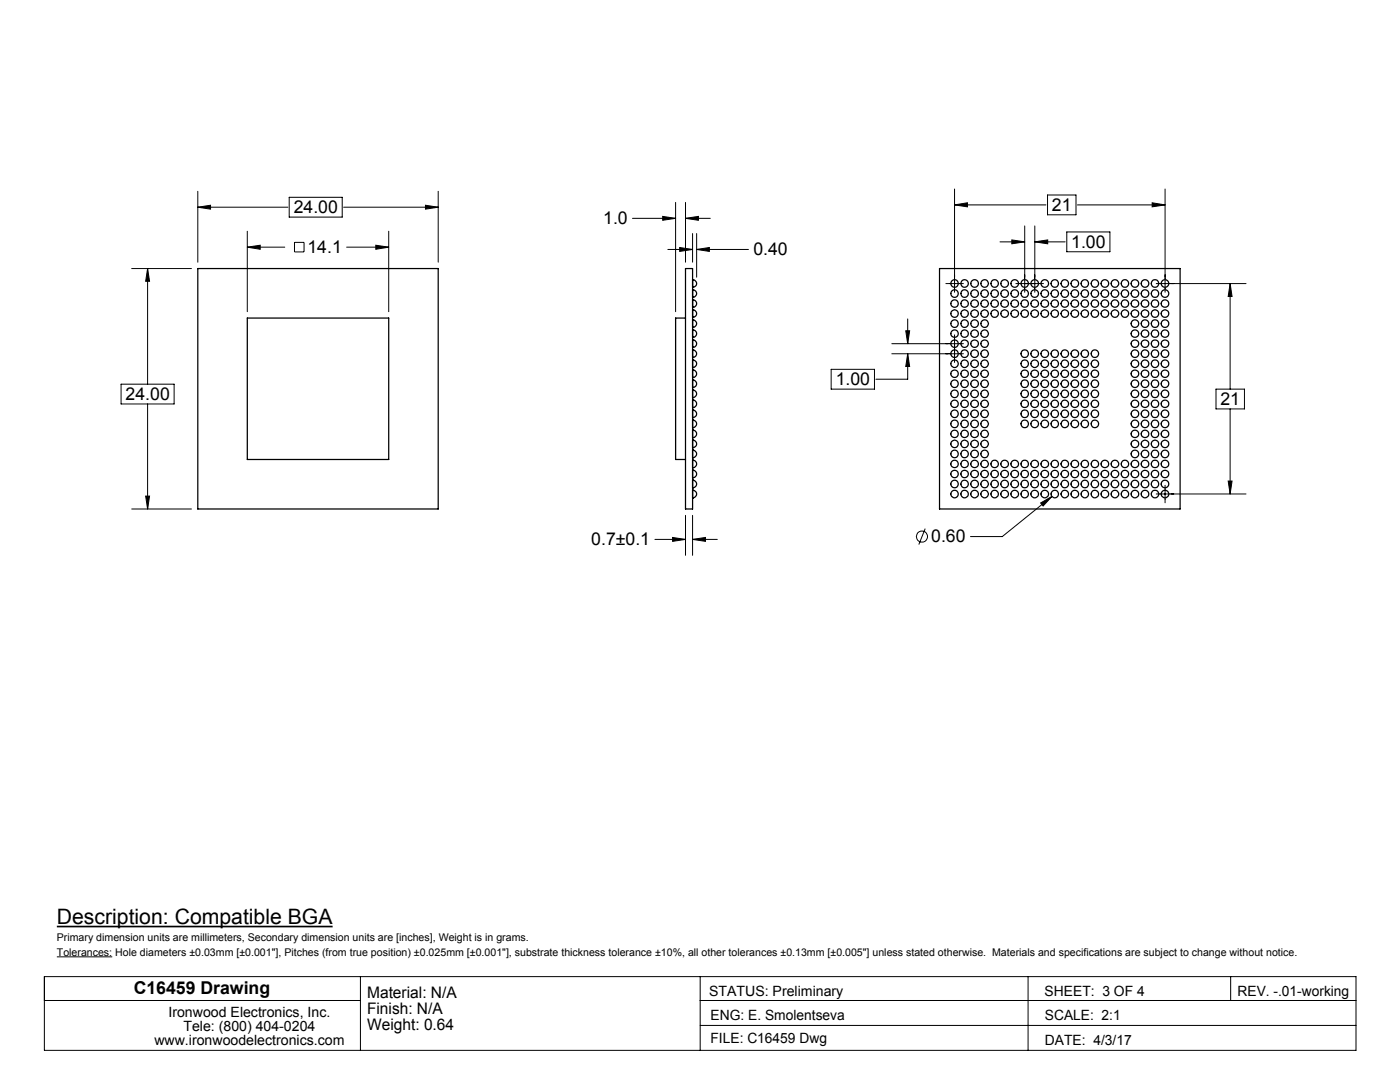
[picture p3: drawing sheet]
<svg xmlns="http://www.w3.org/2000/svg" width="279mm" height="216mm" viewBox="0 0 279 216" stroke-linecap="round" stroke-linejoin="round" font-family="sans-serif">
<g fill="none" stroke="#000" stroke-width=".2">
<path d="M39.5 38.2v14.1M57.7 39.4h10.6v3.9h-10.6zM87.5 38.2v14.1M190.5 37.7v20.6M209.1 38.9h5.6v4h-5.6zM232.5 37.7v20.6M26.3 53.6h11.9M29.5 53.6l.3 2.5h-.7zM29.5 53.6v23.1M39.5 41.3l2.5-.3v.7zM39.5 41.3h17.9M49.4 49.3l2.5-.4v.8z"/>
<path d="M49.4 46.1v16.1M49.4 49.3h7.4M58.8 48.4h1.9v1.9h-1.9zM68.6 41.3h18.9M69.2 49.3h8.4M75 48.9l2.6 .4-2.6 .4zM77.6 46.1v16.1M84.9 41l2.6 .3-2.6 .4zM126.2 43.6h8.6M132.3 43.2l2.5 .4-2.5 .4zM133.3 49.8h4.9M134.8 40.4v21.8"/>
<path d="M135.6 49.4l2.6 .4-2.6 .4zM136.8 43.6l2.6-.4v.8zM136.8 40.4v11.9M136.8 43.6h4.9M138.2 46.6v5.7M139 49.8l2.6-.4v.8zM139 46.6v8.7M139 49.8h10.4M188.8 56.6h3.5M190.5 40.9l2.6-.4v.8zM190.5 40.9h18.2M199.6 48.3h4.9"/>
<path d="M201.9 47.9l2.6 .4-2.6 .3zM202.7 56.6h5.5M204.5 45.1v13.2M206.5 48.3l2.6-.4v.7zM206.5 45.1v13.2M206.5 48.3h6.1M212.9 46.3h8.6v3.9h-8.6zM215 40.9h17.5M229.9 40.5l2.6 .4-2.6 .4zM230.8 56.6h17.9M245.5 56.6l.4 2.6h-.8zM245.5 56.6v21"/>
<path d="M24.2 76.7h10.5v3.9h-10.5zM165.9 73.7h8.6v3.9h-8.6zM178 68.6h14.3M178 70.6h14.3M180.8 66h.7l-.3 2.6zM181.2 70.6l.3 2.5h-.7zM181.2 70.6v5.1h-6.4M181.2 63.6v5M190.5 66.8v5.5M242.7 77.6h5.7v4h-5.7zM29.1 99h.7l-.3 2.6zM29.5 80.6v21"/>
<path d="M209.9 99.1l-9.9 8h-6.3M230.8 98.6h17.9M232.5 96.8v3.5M245.1 96h.8l-.4 2.6zM245.5 81.6v17M26.3 101.6h11.9M130.7 107.6h6.1M134.2 107.2l2.6 .4-2.6 .4zM136.8 102.8v8M138.2 107.6l2.6-.4v.8zM138.2 102.8v8M138.2 107.6h5"/>
<path d="M184.6 105.5l-1.2 3.2M207.7 100.4l2.2-1.3-1.7 1.9zM8.9 199.6h63M8.9 194.9h261.7v14.7h-261.7zM11.3 190.9h11.1M71.9 194.9v14.7M139.7 199.6h130.9M139.7 194.9v14.7M205.2 194.9v14.7M245.6 194.9v4.7M139.7 204.6h130.9"/>
<circle cx="184" cy="107.1" r="1.11"/>
</g>
<path d="M11.3 184.9h55.1" fill="none" stroke="#000" stroke-width=".33"/>
<path d="M84.9 41l2.6 .3-2.6 .4zM39.5 41.3l2.5-.3v.7zM29.5 53.6l.3 2.5h-.7zM29.1 99h.7l-.3 2.6zM49.4 49.3l2.5-.4v.8zM75 48.9l2.6 .4-2.6 .4zM139 49.8l2.6-.4v.8zM135.6 49.4l2.6 .4-2.6 .4zM132.3 43.2l2.5 .4-2.5 .4zM136.8 43.6l2.6-.4v.8zM138.2 107.6l2.6-.4v.8zM134.2 107.2l2.6 .4-2.6 .4zM190.5 40.9l2.6-.4v.8zM229.9 40.5l2.6 .4-2.6 .4zM245.5 56.6l.4 2.6h-.8zM245.1 96h.8l-.4 2.6zM180.8 66h.7l-.3 2.6zM181.2 70.6l.3 2.5h-.7zM201.9 47.9l2.6 .4-2.6 .3zM206.5 48.3l2.6-.4v.7zM207.7 100.4l.5 .6 1.7-1.9z" fill="#000"/>
<g fill="none" stroke="#000" stroke-width=".25">
<path d="M39.5 53.6h48v48h-48zM136.8 53.6h1.4v48h-1.4zM138.2 55.8a.76 .76 0 0 1 .8 .8 .76 .76 0 0 1-.8 .7M138.2 59.8a.74 .74 0 0 1 .8 .8 .74 .74 0 0 1-.8 .7M138.2 57.8a.76 .76 0 0 1 .8 .8 .76 .76 0 0 1-.8 .7M138.2 57.3h.1M138.2 55.8h.1M138.2 59.3h.1M138.2 57.8h.1M138.2 59.8h.1M138.2 55.8v1.5M138.2 59.8v1.5"/>
<path d="M138.2 57.8v1.5M187.5 53.6h48v48h-48zM49.4 63.5h28.2v28.2h-28.2zM136.8 63.5h-2v28.2h2M138.2 75.8a.76 .76 0 0 1 .8 .8 .76 .76 0 0 1-.8 .7M138.2 63.8a.76 .76 0 0 1 .8 .8 .76 .76 0 0 1-.8 .7M138.2 79.8a.74 .74 0 0 1 .8 .8 .74 .74 0 0 1-.8 .7M138.2 77.8a.76 .76 0 0 1 .8 .8 .76 .76 0 0 1-.8 .7M138.2 65.8a.74 .74 0 0 1 .8 .8 .74 .74 0 0 1-.8 .7M138.2 73.8a.74 .74 0 0 1 .8 .8 .74 .74 0 0 1-.8 .7M138.2 71.8a.76 .76 0 0 1 .8 .8 .76 .76 0 0 1-.8 .7M138.2 67.8a.74 .74 0 0 1 .8 .8 .74 .74 0 0 1-.8 .7"/>
<path d="M138.2 61.8a.74 .74 0 0 1 .8 .8 .74 .74 0 0 1-.8 .7M138.2 69.8a.76 .76 0 0 1 .8 .8 .76 .76 0 0 1-.8 .7M138.2 77.3h.1M138.2 75.8h.1M138.2 67.3h.1M138.2 65.8h.1M138.2 79.3h.1M138.2 77.8h.1M138.2 71.3h.1M138.2 69.8h.1M138.2 79.8h.1M138.2 65.3h.1"/>
<path d="M138.2 63.8h.1M138.2 75.3h.1M138.2 73.8h.1M138.2 73.3h.1M138.2 71.8h.1M138.2 63.3h.1M138.2 61.8h.1M138.2 69.3h.1M138.2 67.8h.1M138.2 61.3h.1M138.2 75.8v1.5M138.2 63.8v1.5"/>
<path d="M138.2 79.8v1.5M138.2 77.8v1.5M138.2 65.8v1.5M138.2 73.8v1.5M138.2 71.8v1.5M138.2 67.8v1.5M138.2 61.8v1.5M138.2 69.8v1.5M138.2 81.8a.76 .76 0 0 1 .8 .8 .76 .76 0 0 1-.8 .7M138.2 85.8a.74 .74 0 0 1 .8 .8 .74 .74 0 0 1-.8 .7M138.2 83.8a.76 .76 0 0 1 .8 .8 .76 .76 0 0 1-.8 .7M138.2 87.8a.74 .74 0 0 1 .8 .8 .74 .74 0 0 1-.8 .7"/>
<path d="M138.2 95.8a.76 .76 0 0 1 .8 .8 .76 .76 0 0 1-.8 .7M138.2 91.8a.74 .74 0 0 1 .8 .8 .74 .74 0 0 1-.8 .7M138.2 89.8a.76 .76 0 0 1 .8 .8 .76 .76 0 0 1-.8 .7M138.2 97.8a.76 .76 0 0 1 .8 .8 .76 .76 0 0 1-.8 .7M138.2 93.8a.74 .74 0 0 1 .8 .8 .74 .74 0 0 1-.8 .7M138.2 87.3h.1M138.2 85.8h.1M138.2 85.3h.1M138.2 83.8h.1M138.2 91.3h.1M138.2 89.8h.1M138.2 89.3h.1"/>
<path d="M138.2 87.8h.1M138.2 83.3h.1M138.2 81.8h.1M138.2 81.3h.1M138.2 93.3h.1M138.2 91.8h.1M138.2 95.3h.1M138.2 93.8h.1M138.2 99.3h.1M138.2 97.8h.1M138.2 97.3h.1M138.2 95.8h.1"/>
<path d="M138.2 81.8v1.5M138.2 85.8v1.5M138.2 83.8v1.5M138.2 87.8v1.5M138.2 95.8v1.5M138.2 91.8v1.5M138.2 89.8v1.5M138.2 97.8v1.5M138.2 93.8v1.5"/>
<circle cx="190.5" cy="58.6" r=".76"/>
<circle cx="190.5" cy="56.6" r=".76"/>
<circle cx="192.5" cy="58.6" r=".75"/>
<circle cx="192.5" cy="56.6" r=".75"/>
<circle cx="194.5" cy="58.6" r=".76"/>
<circle cx="194.5" cy="56.6" r=".76"/>
<circle cx="196.5" cy="58.6" r=".76"/>
<circle cx="196.5" cy="56.6" r=".76"/>
<circle cx="198.5" cy="58.6" r=".75"/>
<circle cx="198.5" cy="56.6" r=".75"/>
<circle cx="200.5" cy="58.6" r=".76"/>
<circle cx="200.5" cy="56.6" r=".76"/>
<circle cx="202.5" cy="58.6" r=".76"/>
<circle cx="202.5" cy="56.6" r=".76"/>
<circle cx="204.5" cy="58.6" r=".76"/>
<circle cx="204.5" cy="56.6" r=".76"/>
<circle cx="206.5" cy="58.6" r=".76"/>
<circle cx="206.5" cy="56.6" r=".76"/>
<circle cx="208.5" cy="58.6" r=".76"/>
<circle cx="208.5" cy="56.6" r=".76"/>
<circle cx="210.5" cy="58.6" r=".76"/>
<circle cx="210.5" cy="56.6" r=".76"/>
<circle cx="212.5" cy="58.6" r=".76"/>
<circle cx="212.5" cy="56.6" r=".76"/>
<circle cx="214.5" cy="58.6" r=".76"/>
<circle cx="214.5" cy="56.6" r=".76"/>
<circle cx="216.5" cy="58.6" r=".76"/>
<circle cx="216.5" cy="56.6" r=".76"/>
<circle cx="218.5" cy="58.6" r=".75"/>
<circle cx="218.5" cy="56.6" r=".75"/>
<circle cx="220.5" cy="58.6" r=".76"/>
<circle cx="220.5" cy="56.6" r=".76"/>
<circle cx="222.5" cy="58.6" r=".76"/>
<circle cx="222.5" cy="56.6" r=".76"/>
<circle cx="224.5" cy="58.6" r=".75"/>
<circle cx="224.5" cy="56.6" r=".75"/>
<circle cx="226.5" cy="58.6" r=".76"/>
<circle cx="226.5" cy="56.6" r=".76"/>
<circle cx="228.5" cy="58.6" r=".76"/>
<circle cx="228.5" cy="56.6" r=".76"/>
<circle cx="230.5" cy="58.6" r=".76"/>
<circle cx="230.5" cy="56.6" r=".76"/>
<circle cx="232.5" cy="58.6" r=".76"/>
<circle cx="232.5" cy="56.6" r=".76"/>
<circle cx="190.5" cy="68.6" r=".75"/>
<circle cx="190.5" cy="62.6" r=".75"/>
<circle cx="190.5" cy="74.6" r=".75"/>
<circle cx="190.5" cy="60.6" r=".75"/>
<circle cx="190.5" cy="66.6" r=".75"/>
<circle cx="190.5" cy="64.6" r=".76"/>
<circle cx="190.5" cy="76.6" r=".76"/>
<circle cx="190.5" cy="70.6" r=".76"/>
<circle cx="190.5" cy="78.6" r=".76"/>
<circle cx="190.5" cy="72.6" r=".76"/>
<circle cx="192.5" cy="68.6" r=".74"/>
<circle cx="192.5" cy="62.6" r=".74"/>
<circle cx="192.5" cy="74.6" r=".74"/>
<circle cx="192.5" cy="60.6" r=".74"/>
<circle cx="192.5" cy="66.6" r=".74"/>
<circle cx="192.5" cy="64.6" r=".75"/>
<circle cx="192.5" cy="78.6" r=".75"/>
<circle cx="192.5" cy="72.6" r=".75"/>
<circle cx="192.5" cy="70.6" r=".75"/>
<circle cx="192.5" cy="76.6" r=".75"/>
<circle cx="194.5" cy="62.6" r=".75"/>
<circle cx="194.5" cy="68.6" r=".75"/>
<circle cx="194.5" cy="74.6" r=".75"/>
<circle cx="194.5" cy="60.6" r=".75"/>
<circle cx="194.5" cy="66.6" r=".75"/>
<circle cx="194.5" cy="64.6" r=".76"/>
<circle cx="194.5" cy="70.6" r=".76"/>
<circle cx="194.5" cy="76.6" r=".76"/>
<circle cx="194.5" cy="78.6" r=".76"/>
<circle cx="194.5" cy="72.6" r=".76"/>
<circle cx="196.5" cy="62.6" r=".75"/>
<circle cx="196.5" cy="68.6" r=".75"/>
<circle cx="196.5" cy="74.6" r=".75"/>
<circle cx="196.5" cy="66.6" r=".75"/>
<circle cx="196.5" cy="60.6" r=".75"/>
<circle cx="196.5" cy="64.6" r=".76"/>
<circle cx="196.5" cy="76.6" r=".76"/>
<circle cx="196.5" cy="70.6" r=".76"/>
<circle cx="196.5" cy="78.6" r=".76"/>
<circle cx="196.5" cy="72.6" r=".76"/>
<circle cx="198.5" cy="62.6" r=".74"/>
<circle cx="198.5" cy="60.6" r=".74"/>
<circle cx="200.5" cy="62.6" r=".75"/>
<circle cx="200.5" cy="60.6" r=".75"/>
<circle cx="202.5" cy="62.6" r=".75"/>
<circle cx="202.5" cy="60.6" r=".75"/>
<circle cx="204.5" cy="62.6" r=".75"/>
<circle cx="204.5" cy="74.6" r=".75"/>
<circle cx="204.5" cy="60.6" r=".75"/>
<circle cx="204.5" cy="76.6" r=".76"/>
<circle cx="204.5" cy="70.6" r=".76"/>
<circle cx="204.5" cy="72.6" r=".76"/>
<circle cx="204.5" cy="78.6" r=".76"/>
<circle cx="206.5" cy="62.6" r=".75"/>
<circle cx="206.5" cy="74.6" r=".75"/>
<circle cx="206.5" cy="60.6" r=".75"/>
<circle cx="206.5" cy="70.6" r=".76"/>
<circle cx="206.5" cy="76.6" r=".76"/>
<circle cx="206.5" cy="78.6" r=".76"/>
<circle cx="206.5" cy="72.6" r=".76"/>
<circle cx="208.5" cy="62.6" r=".75"/>
<circle cx="208.5" cy="74.6" r=".75"/>
<circle cx="208.5" cy="60.6" r=".75"/>
<circle cx="208.5" cy="70.6" r=".76"/>
<circle cx="208.5" cy="76.6" r=".76"/>
<circle cx="208.5" cy="72.6" r=".76"/>
<circle cx="208.5" cy="78.6" r=".76"/>
<circle cx="210.5" cy="62.6" r=".75"/>
<circle cx="210.5" cy="74.6" r=".75"/>
<circle cx="210.5" cy="60.6" r=".75"/>
<circle cx="210.5" cy="76.6" r=".76"/>
<circle cx="210.5" cy="70.6" r=".76"/>
<circle cx="210.5" cy="72.6" r=".76"/>
<circle cx="210.5" cy="78.6" r=".76"/>
<circle cx="212.5" cy="62.6" r=".75"/>
<circle cx="212.5" cy="74.6" r=".75"/>
<circle cx="212.5" cy="60.6" r=".75"/>
<circle cx="212.5" cy="70.6" r=".76"/>
<circle cx="212.5" cy="76.6" r=".76"/>
<circle cx="212.5" cy="78.6" r=".76"/>
<circle cx="212.5" cy="72.6" r=".76"/>
<circle cx="214.5" cy="62.6" r=".75"/>
<circle cx="214.5" cy="74.6" r=".75"/>
<circle cx="214.5" cy="60.6" r=".75"/>
<circle cx="214.5" cy="70.6" r=".76"/>
<circle cx="214.5" cy="76.6" r=".76"/>
<circle cx="214.5" cy="78.6" r=".76"/>
<circle cx="214.5" cy="72.6" r=".76"/>
<circle cx="216.5" cy="62.6" r=".75"/>
<circle cx="216.5" cy="74.6" r=".75"/>
<circle cx="216.5" cy="60.6" r=".75"/>
<circle cx="216.5" cy="76.6" r=".76"/>
<circle cx="216.5" cy="70.6" r=".76"/>
<circle cx="216.5" cy="78.6" r=".76"/>
<circle cx="216.5" cy="72.6" r=".76"/>
<circle cx="218.5" cy="62.6" r=".74"/>
<circle cx="218.5" cy="74.6" r=".74"/>
<circle cx="218.5" cy="60.6" r=".74"/>
<circle cx="218.5" cy="78.6" r=".75"/>
<circle cx="218.5" cy="72.6" r=".75"/>
<circle cx="218.5" cy="76.6" r=".75"/>
<circle cx="218.5" cy="70.6" r=".75"/>
<circle cx="220.5" cy="62.6" r=".75"/>
<circle cx="220.5" cy="60.6" r=".75"/>
<circle cx="222.5" cy="62.6" r=".75"/>
<circle cx="222.5" cy="60.6" r=".75"/>
<circle cx="224.5" cy="62.6" r=".74"/>
<circle cx="224.5" cy="60.6" r=".74"/>
<circle cx="226.5" cy="62.6" r=".75"/>
<circle cx="226.5" cy="68.6" r=".75"/>
<circle cx="226.5" cy="74.6" r=".75"/>
<circle cx="226.5" cy="60.6" r=".75"/>
<circle cx="226.5" cy="66.6" r=".75"/>
<circle cx="226.5" cy="64.6" r=".76"/>
<circle cx="226.5" cy="76.6" r=".76"/>
<circle cx="226.5" cy="70.6" r=".76"/>
<circle cx="226.5" cy="78.6" r=".76"/>
<circle cx="226.5" cy="72.6" r=".76"/>
<circle cx="228.5" cy="62.6" r=".75"/>
<circle cx="228.5" cy="68.6" r=".75"/>
<circle cx="228.5" cy="74.6" r=".75"/>
<circle cx="228.5" cy="66.6" r=".75"/>
<circle cx="228.5" cy="60.6" r=".75"/>
<circle cx="228.5" cy="64.6" r=".76"/>
<circle cx="228.5" cy="70.6" r=".76"/>
<circle cx="228.5" cy="76.6" r=".76"/>
<circle cx="228.5" cy="72.6" r=".76"/>
<circle cx="228.5" cy="78.6" r=".76"/>
<circle cx="230.5" cy="62.6" r=".75"/>
<circle cx="230.5" cy="68.6" r=".75"/>
<circle cx="230.5" cy="74.6" r=".75"/>
<circle cx="230.5" cy="66.6" r=".75"/>
<circle cx="230.5" cy="60.6" r=".75"/>
<circle cx="230.5" cy="64.6" r=".76"/>
<circle cx="230.5" cy="76.6" r=".76"/>
<circle cx="230.5" cy="70.6" r=".76"/>
<circle cx="230.5" cy="78.6" r=".76"/>
<circle cx="230.5" cy="72.6" r=".76"/>
<circle cx="232.5" cy="68.6" r=".75"/>
<circle cx="232.5" cy="62.6" r=".75"/>
<circle cx="232.5" cy="74.6" r=".75"/>
<circle cx="232.5" cy="66.6" r=".75"/>
<circle cx="232.5" cy="60.6" r=".75"/>
<circle cx="232.5" cy="64.6" r=".76"/>
<circle cx="232.5" cy="70.6" r=".76"/>
<circle cx="232.5" cy="76.6" r=".76"/>
<circle cx="232.5" cy="78.6" r=".76"/>
<circle cx="232.5" cy="72.6" r=".76"/>
<circle cx="190.5" cy="88.6" r=".75"/>
<circle cx="190.5" cy="94.6" r=".75"/>
<circle cx="190.5" cy="92.6" r=".75"/>
<circle cx="190.5" cy="80.6" r=".75"/>
<circle cx="190.5" cy="86.6" r=".75"/>
<circle cx="190.5" cy="84.6" r=".76"/>
<circle cx="190.5" cy="96.6" r=".76"/>
<circle cx="190.5" cy="98.6" r=".76"/>
<circle cx="190.5" cy="90.6" r=".76"/>
<circle cx="190.5" cy="82.6" r=".76"/>
<circle cx="192.5" cy="88.6" r=".74"/>
<circle cx="192.5" cy="94.6" r=".74"/>
<circle cx="192.5" cy="92.6" r=".74"/>
<circle cx="192.5" cy="80.6" r=".74"/>
<circle cx="192.5" cy="86.6" r=".74"/>
<circle cx="192.5" cy="84.6" r=".75"/>
<circle cx="192.5" cy="98.6" r=".75"/>
<circle cx="192.5" cy="90.6" r=".75"/>
<circle cx="192.5" cy="96.6" r=".75"/>
<circle cx="192.5" cy="82.6" r=".75"/>
<circle cx="194.5" cy="88.6" r=".75"/>
<circle cx="194.5" cy="94.6" r=".75"/>
<circle cx="194.5" cy="92.6" r=".75"/>
<circle cx="194.5" cy="80.6" r=".75"/>
<circle cx="194.5" cy="86.6" r=".75"/>
<circle cx="194.5" cy="84.6" r=".76"/>
<circle cx="194.5" cy="96.6" r=".76"/>
<circle cx="194.5" cy="98.6" r=".76"/>
<circle cx="194.5" cy="90.6" r=".76"/>
<circle cx="194.5" cy="82.6" r=".76"/>
<circle cx="196.5" cy="94.6" r=".75"/>
<circle cx="196.5" cy="88.6" r=".75"/>
<circle cx="196.5" cy="92.6" r=".75"/>
<circle cx="196.5" cy="80.6" r=".75"/>
<circle cx="196.5" cy="86.6" r=".75"/>
<circle cx="196.5" cy="84.6" r=".76"/>
<circle cx="196.5" cy="96.6" r=".76"/>
<circle cx="196.5" cy="98.6" r=".76"/>
<circle cx="196.5" cy="90.6" r=".76"/>
<circle cx="196.5" cy="82.6" r=".76"/>
<circle cx="198.5" cy="94.6" r=".74"/>
<circle cx="198.5" cy="92.6" r=".74"/>
<circle cx="198.5" cy="98.6" r=".75"/>
<circle cx="198.5" cy="96.6" r=".75"/>
<circle cx="200.5" cy="94.6" r=".75"/>
<circle cx="200.5" cy="92.6" r=".75"/>
<circle cx="200.5" cy="96.6" r=".76"/>
<circle cx="200.5" cy="98.6" r=".76"/>
<circle cx="202.5" cy="94.6" r=".75"/>
<circle cx="202.5" cy="92.6" r=".75"/>
<circle cx="202.5" cy="96.6" r=".76"/>
<circle cx="202.5" cy="98.6" r=".76"/>
<circle cx="204.5" cy="94.6" r=".75"/>
<circle cx="204.5" cy="92.6" r=".75"/>
<circle cx="204.5" cy="80.6" r=".75"/>
<circle cx="204.5" cy="84.6" r=".76"/>
<circle cx="204.5" cy="96.6" r=".76"/>
<circle cx="204.5" cy="98.6" r=".76"/>
<circle cx="204.5" cy="82.6" r=".76"/>
<circle cx="206.5" cy="94.6" r=".75"/>
<circle cx="206.5" cy="92.6" r=".75"/>
<circle cx="206.5" cy="80.6" r=".75"/>
<circle cx="206.5" cy="84.6" r=".76"/>
<circle cx="206.5" cy="96.6" r=".76"/>
<circle cx="206.5" cy="98.6" r=".76"/>
<circle cx="206.5" cy="82.6" r=".76"/>
<circle cx="208.5" cy="94.6" r=".75"/>
<circle cx="208.5" cy="92.6" r=".75"/>
<circle cx="208.5" cy="80.6" r=".75"/>
<circle cx="208.5" cy="84.6" r=".76"/>
<circle cx="208.5" cy="96.6" r=".76"/>
<circle cx="208.5" cy="98.6" r=".76"/>
<circle cx="208.5" cy="82.6" r=".76"/>
<circle cx="210.5" cy="94.6" r=".75"/>
<circle cx="210.5" cy="92.6" r=".75"/>
<circle cx="210.5" cy="80.6" r=".75"/>
<circle cx="210.5" cy="84.6" r=".76"/>
<circle cx="210.5" cy="96.6" r=".76"/>
<circle cx="210.5" cy="98.6" r=".76"/>
<circle cx="210.5" cy="82.6" r=".76"/>
<circle cx="212.5" cy="94.6" r=".75"/>
<circle cx="212.5" cy="92.6" r=".75"/>
<circle cx="212.5" cy="80.6" r=".75"/>
<circle cx="212.5" cy="96.6" r=".76"/>
<circle cx="212.5" cy="84.6" r=".76"/>
<circle cx="212.5" cy="98.6" r=".76"/>
<circle cx="212.5" cy="82.6" r=".76"/>
<circle cx="214.5" cy="94.6" r=".75"/>
<circle cx="214.5" cy="92.6" r=".75"/>
<circle cx="214.5" cy="80.6" r=".75"/>
<circle cx="214.5" cy="96.6" r=".76"/>
<circle cx="214.5" cy="84.6" r=".76"/>
<circle cx="214.5" cy="98.6" r=".76"/>
<circle cx="214.5" cy="82.6" r=".76"/>
<circle cx="216.5" cy="94.6" r=".75"/>
<circle cx="216.5" cy="92.6" r=".75"/>
<circle cx="216.5" cy="80.6" r=".75"/>
<circle cx="216.5" cy="84.6" r=".76"/>
<circle cx="216.5" cy="96.6" r=".76"/>
<circle cx="216.5" cy="98.6" r=".76"/>
<circle cx="216.5" cy="82.6" r=".76"/>
<circle cx="218.5" cy="94.6" r=".74"/>
<circle cx="218.5" cy="92.6" r=".74"/>
<circle cx="218.5" cy="80.6" r=".74"/>
<circle cx="218.5" cy="84.6" r=".75"/>
<circle cx="218.5" cy="98.6" r=".75"/>
<circle cx="218.5" cy="96.6" r=".75"/>
<circle cx="218.5" cy="82.6" r=".75"/>
<circle cx="220.5" cy="94.6" r=".75"/>
<circle cx="220.5" cy="92.6" r=".75"/>
<circle cx="220.5" cy="96.6" r=".76"/>
<circle cx="220.5" cy="98.6" r=".76"/>
<circle cx="222.5" cy="94.6" r=".75"/>
<circle cx="222.5" cy="92.6" r=".75"/>
<circle cx="222.5" cy="96.6" r=".76"/>
<circle cx="222.5" cy="98.6" r=".76"/>
<circle cx="224.5" cy="94.6" r=".74"/>
<circle cx="224.5" cy="92.6" r=".74"/>
<circle cx="224.5" cy="98.6" r=".75"/>
<circle cx="224.5" cy="96.6" r=".75"/>
<circle cx="226.5" cy="94.6" r=".75"/>
<circle cx="226.5" cy="88.6" r=".75"/>
<circle cx="226.5" cy="92.6" r=".75"/>
<circle cx="226.5" cy="86.6" r=".75"/>
<circle cx="226.5" cy="80.6" r=".75"/>
<circle cx="226.5" cy="84.6" r=".76"/>
<circle cx="226.5" cy="96.6" r=".76"/>
<circle cx="226.5" cy="98.6" r=".76"/>
<circle cx="226.5" cy="90.6" r=".76"/>
<circle cx="226.5" cy="82.6" r=".76"/>
<circle cx="228.5" cy="94.6" r=".75"/>
<circle cx="228.5" cy="88.6" r=".75"/>
<circle cx="228.5" cy="92.6" r=".75"/>
<circle cx="228.5" cy="80.6" r=".75"/>
<circle cx="228.5" cy="86.6" r=".75"/>
<circle cx="228.5" cy="84.6" r=".76"/>
<circle cx="228.5" cy="96.6" r=".76"/>
<circle cx="228.5" cy="98.6" r=".76"/>
<circle cx="228.5" cy="90.6" r=".76"/>
<circle cx="228.5" cy="82.6" r=".76"/>
<circle cx="230.5" cy="94.6" r=".75"/>
<circle cx="230.5" cy="88.6" r=".75"/>
<circle cx="230.5" cy="92.6" r=".75"/>
<circle cx="230.5" cy="80.6" r=".75"/>
<circle cx="230.5" cy="86.6" r=".75"/>
<circle cx="230.5" cy="84.6" r=".76"/>
<circle cx="230.5" cy="96.6" r=".76"/>
<circle cx="230.5" cy="98.6" r=".76"/>
<circle cx="230.5" cy="90.6" r=".76"/>
<circle cx="230.5" cy="82.6" r=".76"/>
<circle cx="232.5" cy="88.6" r=".75"/>
<circle cx="232.5" cy="94.6" r=".75"/>
<circle cx="232.5" cy="92.6" r=".75"/>
<circle cx="232.5" cy="80.6" r=".75"/>
<circle cx="232.5" cy="86.6" r=".75"/>
<circle cx="232.5" cy="84.6" r=".76"/>
<circle cx="232.5" cy="96.6" r=".76"/>
<circle cx="232.5" cy="98.6" r=".76"/>
<circle cx="232.5" cy="90.6" r=".76"/>
<circle cx="232.5" cy="82.6" r=".76"/>
</g>
<text font-size="4.2" x="11.3" y="184.4">Description: Compatible BGA</text>
<g font-size="3.5">
<text x="58.6" y="42.5">24.00</text>
<text x="120.4" y="44.7">1.0</text>
<text x="209.9" y="42">21</text>
<text x="61.4" y="50.5">14.1</text>
<text x="150.3" y="50.9">0.40</text>
<text x="213.8" y="49.4">1.00</text>
<text x="166.8" y="76.8">1.00</text>
<text x="25.1" y="79.8">24.00</text>
<text x="243.6" y="80.8">21</text>
<text x="118" y="108.8">0.7±0.1</text>
<text x="185.8" y="108.2">0.60</text>
<text x="26.7" y="198.4">C16459 Drawing</text>
</g>
<g font-size="3.2">
<text x="73.3" y="199.1">Material: N/A</text>
<text x="73.3" y="202.3">Finish: N/A</text>
<text x="73.3" y="205.5">Weight: 0.64</text>
</g>
<g font-size="2.8">
<text x="33.6" y="202.9">Ironwood Electronics, Inc.</text>
<text x="141.5" y="198.7">STATUS: Preliminary</text>
<text x="141.8" y="203.6">ENG: E. Smolentseva</text>
<text x="208.5" y="198.7">SHEET: 3 OF 4</text>
<text x="208.5" y="203.6">SCALE: 2:1</text>
<text x="247" y="198.7">REV. -.01-working</text>
<text x="30.8" y="208.5">www.ironwoodelectronics.com</text>
<text x="36.6" y="205.7">Tele: (800) 404-0204</text>
<text x="141.8" y="208">FILE: C16459 Dwg</text>
<text x="208.5" y="208.4">DATE: 4/3/17</text>
</g>
<g font-size="2.1">
<text x="11.3" y="190.7">Tolerances: Hole diameters ±0.03mm [±0.001&quot;], Pitches (from true position) ±0.025mm [±0.001&quot;], substrate thickness tolerance ±10%, all other tolerances ±0.13mm [±0.005&quot;] unless stated otherwise. Materials and specifications are subject to change without notice.</text>
<text x="11.3" y="187.8">Primary dimension units are millimeters, Secondary dimension units are [inches], Weight is in grams.</text>
</g>
</svg>
